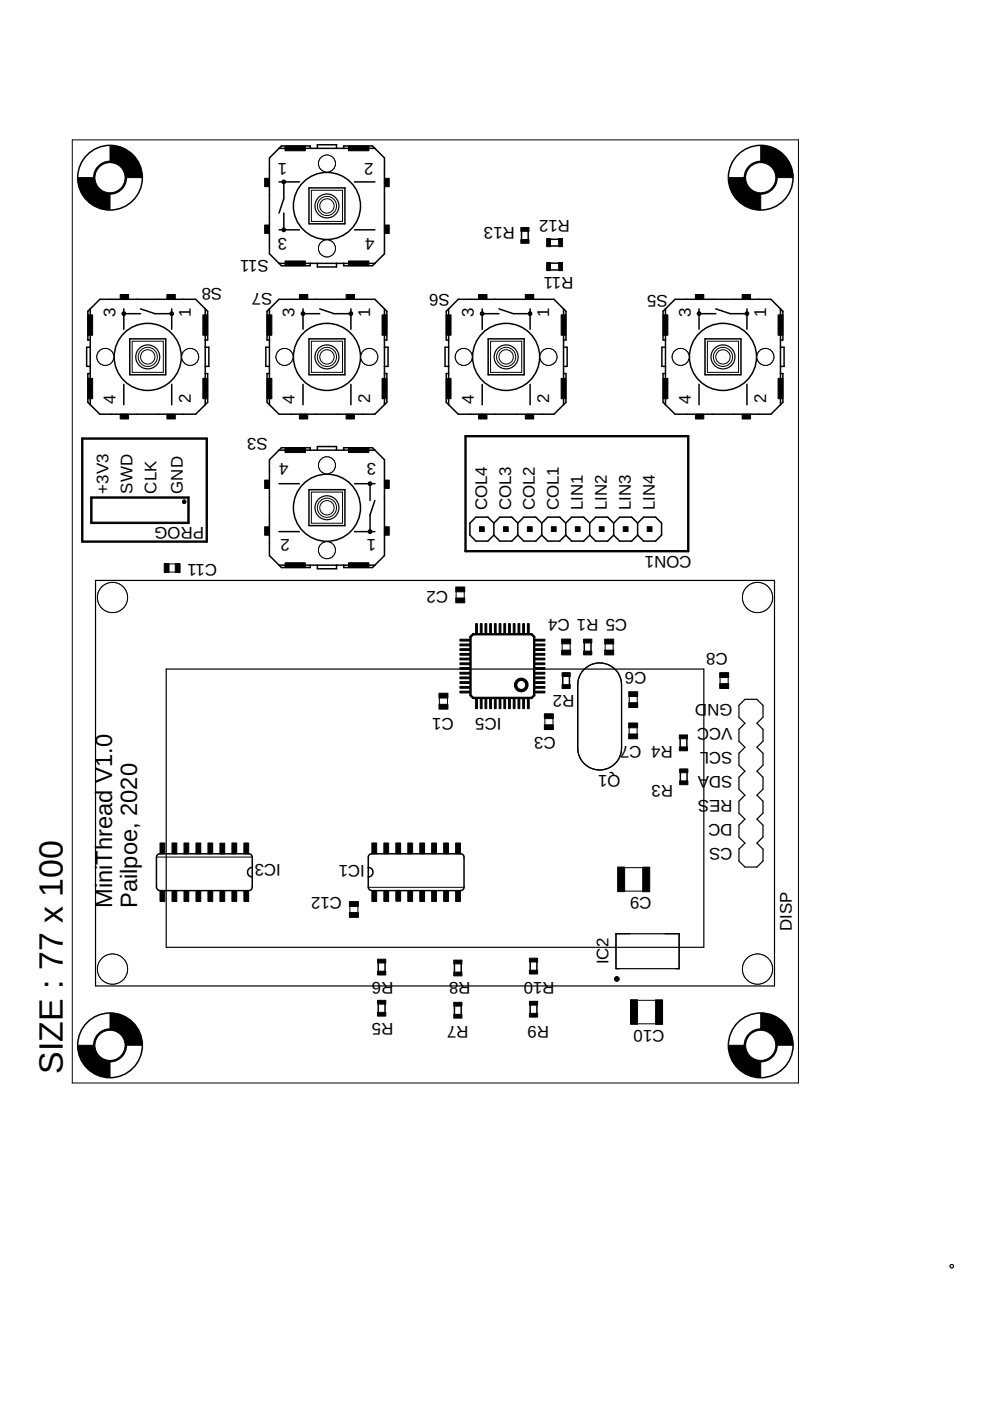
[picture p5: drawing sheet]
<svg xmlns="http://www.w3.org/2000/svg" width="210mm" height="297mm" viewBox="0 0 210 297" stroke-linecap="round" stroke-linejoin="round" font-family="sans-serif">
<path d="M17.4 93h26.4v21.8h-26.4zM98.7 92.5h47.2v24.4h-47.2zM99.8 135l.5-.5h12.4l.6 .5v12.4l-.6 .6h-12.4l-.5-.6z" fill="none" stroke="#000" stroke-width=".51"/>
<g fill="none" stroke="#000" stroke-width=".32">
<path d="M59.2 31.5h20.3M59.2 38.6h4.3M60.2 38.6v3.5l-1 3.1M65.5 39.8h7.6v7.7h-7.6zM65.8 31.5v-.6h-6.1l-2.6 2.6v20.3l2.6 2.5h6.1v-.5M67.3 31.5v-.8h4.1v.8M72.9 31.5v-.6h6.1l2.5 2.6v20.3l-2.5 2.5h-6.1v-.5M75.2 38.6h4.3M59.2 55.8h20.3M59.2 48.7h4.3M60.2 45.2v3.5M67.3 55.8v.8h4.1v-.8"/>
<path d="M75.2 48.7h4.3M110.6 49v1.8M112 49v1.8M116.7 55.8h1.7M116.7 57.2h1.7M116.7 52.2h1.7M116.7 50.7h1.7M19.1 73.6h-.7v4.1h.7M19.1 72.1h-.5v-6.1l2.6-2.5h20.3l2.5 2.5v6.1h-.5M19.1 79.2h-.5v6.1l.5 .5M19.1 65.5v20.3M26.2 66.5h3.6"/>
<path d="M26.2 65.5v4.3M27.5 71.8h7.6v7.7h-7.6zM29.8 65.5l3.1 1h3.5M36.4 65.5v4.3M43.5 73.6h.8v4.1h-.8M43.5 79.2h.5v6.1l-.5 .5M43.5 65.5v20.3M57.1 73.6h-.7v4.1h.7M57.1 72.1h-.5v-6.1l2.6-2.5h20.3l2.5 2.5v6.1h-.5M57.1 79.2h-.5v6.1l.5 .5M57.1 65.5v20.3M64.2 66.5h3.6"/>
<path d="M64.2 65.5v4.3M65.5 71.8h7.6v7.7h-7.6zM67.8 65.5l3 1h3.6M74.4 65.5v4.3M81.5 73.6h.8v4.1h-.8M81.5 79.2h.5v6.1l-.5 .5M81.5 65.5v20.3M95.1 73.6h-.7v4.1h.7M95.1 72.1h-.5v-6.1l2.6-2.5h20.3l2.5 2.5v6.1h-.5M95.1 79.2h-.5v6.1l.5 .5M95.1 65.5v20.3M102.2 66.5h3.6"/>
<path d="M102.2 65.5v4.3M103.5 71.8h7.6v7.7h-7.6zM105.8 65.5l3 1h3.6M112.4 65.5v4.3M119.5 73.6h.7v4.1h-.7M119.5 79.2h.5v6.1l-.5 .5M119.5 65.5v20.3M141.1 73.6h-.8v4.1h.8M141.1 72.1h-.5v-6.1l2.5-2.5h20.3l2.6 2.5v6.1h-.5M141.1 65.5v20.3M141.1 79.2h-.5v6.1l.5 .5M148.2 65.5v4.3"/>
<path d="M148.2 66.5h3.6M149.5 71.8h7.6v7.7h-7.6zM151.8 65.5l3 1h3.6M158.4 65.5v4.3M165.5 73.6h.7v4.1h-.7M165.5 65.5v20.3M165.5 79.2h.5v6.1l-.5 .5M19.1 85.8l2.1 2h20.3l2-2M26.2 81.5v4.3M36.4 81.5v4.3M57.1 85.8l2.1 2h20.3l2-2M59.2 95.4h20.3"/>
<path d="M64.2 81.5v4.3M65.8 95.4v-.5h-6.1l-2.6 2.6v20.3l2.6 2.5h6.1v-.5M67.3 95.4v-.7h4.1v.7M72.9 95.4v-.5h6.1l2.5 2.6v20.3l-2.5 2.5h-6.1v-.5M74.4 81.5v4.3M95.1 85.8l2.1 2h20.3l2-2M102.2 81.5v4.3M112.4 81.5v4.3M141.1 85.8l2 2h20.3l2.1-2M148.2 81.5v4.3M158.4 81.5v4.3M59.2 119.8h20.3"/>
<path d="M59.2 112.7h4.3M59.2 102.6h4.3M65.5 103.8h7.6v7.6h-7.6zM67.3 119.8v.8h4.1v-.8M75.2 112.7h4.3M75.2 102.6h4.3M78.5 102.6v3.5M79.5 106.1l-1 3.1v3.5M104.7 110.9l-1.3-1.3h-2.5l-1.3 1.3v2.6l1.3 1.2h2.5l1.3-1.2M104.7 113.5l1.3 1.2h2.5l1.3-1.2M104.7 110.9v2.6M104.7 110.9l1.3-1.3h2.5l1.3 1.3"/>
<path d="M109.8 113.5l1.3 1.2h2.5l1.3-1.2M109.8 110.9v2.6M109.8 110.9l1.3-1.3h2.5l1.3 1.3M114.9 113.5l1.2 1.2h2.6l1.3-1.2M114.9 110.9l1.2-1.3h2.6l1.3 1.3M114.9 110.9v2.6M120 113.5l1.2 1.2h2.6l1.2-1.2M120 110.9l1.2-1.3h2.6l1.2 1.3M120 110.9v2.6M125 113.5l1.3 1.2h2.5l1.3-1.2M125 110.9l1.3-1.3h2.5l1.3 1.3M125 110.9v2.6"/>
<path d="M130.1 113.5l1.3 1.2h2.5l1.3-1.2M130.1 110.9l1.3-1.3h2.5l1.3 1.3M130.1 110.9v2.6M135.2 110.9l1.3-1.3h2.5l1.3 1.3v2.6l-1.3 1.2h-2.5l-1.3-1.2M135.2 110.9v2.6M123.9 136.3v1.7M125.3 136.3v1.7M119.3 143.4v1.7M120.7 143.4v1.7M144.2 156.6v1.7M145.6 156.6v1.7M144.3 163.8v1.8"/>
<path d="M145.7 163.8v1.8M33.3 181.3l.6-.3h19.1l.3 .3 .2 .5-.1 6.5-.2 .4-.5 .1h-19l-.4-.3-.1-.4v-6.3zM53.5 183.9a1.02 1.02 0 0 0-1 1 1.02 1.02 0 0 0 1 1M78.1 183.9a1.02 1.02 0 0 1 1 1 1.02 1.02 0 0 1-1 1M78.4 181.1l.4-.1h19.1l.4 .3 .1 .5v6.5l-.3 .4-.5 .1h-19l-.4-.3-.1-.4v-6.3zM80.2 204.2v1.7M80.2 212.9v1.7M81.6 204.2v1.7M81.6 212.9v1.7M96.4 204.4v1.7M96.4 213.3v1.7M97.8 204.4v1.7"/>
<path d="M97.8 213.3v1.7M112.4 204v1.7M112.4 213.1v1.7M113.8 204v1.7M113.8 213.1v1.7"/>
<circle cx="23.3" cy="37.7" r="6.9"/>
<circle cx="161.3" cy="37.7" r="6.9"/>
<circle cx="69.3" cy="43.7" r="7.1"/>
<circle cx="31.3" cy="75.7" r="7.1"/>
<circle cx="69.3" cy="75.7" r="7.1"/>
<circle cx="107.3" cy="75.7" r="7.1"/>
<circle cx="153.3" cy="75.7" r="7.1"/>
<circle cx="69.3" cy="107.7" r="7.1"/>
<circle cx="23.3" cy="221.6" r="6.9"/>
<circle cx="161.3" cy="221.6" r="6.9"/>
</g>
<g fill="none" stroke="#000" stroke-width=".42">
<circle cx="23.3" cy="37.7" r="3.4"/>
<circle cx="161.3" cy="37.7" r="3.4"/>
<circle cx="23.3" cy="221.6" r="3.4"/>
<circle cx="161.3" cy="221.6" r="3.4"/>
</g>
<g fill="none" stroke="#000" stroke-width=".25">
<path d="M20.3 123.1h143.9v85.9h-143.9zM35.2 141.9h114v59h-114zM123.8 141.9a4.6 4.6 0 0 1 5.1-1 4.6 4.6 0 0 1 2.9 4.3v13.4a4.6 4.6 0 0 1-4.7 4.7 4.6 4.6 0 0 1-4.6-4.7v-13.4a4.7 4.7 0 0 1 1.3-3.3zM156.7 149.5l1.2-1.2h2.6l1.3 1.2v2.6l-1.3 1.3 1.3 1.2v2.6l-1.3 1.2 1.3 1.3v2.5l-1.3 1.3 1.3 1.3v2.5l-1.3 1.3 1.3 1.3v2.5l-1.3 1.3 1.3 1.2v2.6l-1.3 1.3 1.3 1.2v2.6l-1.3 1.2h-2.6l-1.2-1.2v-2.6l1.2-1.2-1.2-1.3v-2.6l1.2-1.2-1.2-1.3v-2.5l1.2-1.3-1.2-1.3v-2.5l1.2-1.3-1.2-1.3v-2.5l1.2-1.3-1.2-1.2v-2.6l1.2-1.2-1.2-1.3zM130.6 198h13.4v7.4h-13.4z"/>
<circle cx="69.3" cy="43.7" r="2.54"/>
<circle cx="31.3" cy="75.7" r="2.54"/>
<circle cx="69.3" cy="75.7" r="2.54"/>
<circle cx="107.3" cy="75.7" r="2.54"/>
<circle cx="153.3" cy="75.7" r="2.54"/>
<circle cx="69.3" cy="107.7" r="2.54"/>
</g>
<g fill="#000" stroke="#000" stroke-width=".21">
<path d="M16.5 37.7h5a1.81 1.81 0 0 0 1.8 1.8v4.9a6.8 6.8 0 0 1-6.8-6.7z" fill-rule="evenodd"/>
<path d="M21.9 36.3a1.98 1.98 0 0 1 3.2 .6 1.98 1.98 0 0 1-1.8 2.7v-.9a1.07 1.07 0 0 1-.9-1.5 1.07 1.07 0 0 1 1.8-.2 1.07 1.07 0 0 1-.6 1.7h-.3v.9a1.98 1.98 0 0 1-1.8-1.2 1.98 1.98 0 0 1 .4-2.1z" fill-rule="evenodd"/>
<path d="M23.3 30.8a6.8 6.8 0 0 1 6.8 6.9h-5a1.84 1.84 0 0 0-1.8-1.9z" fill-rule="evenodd"/>
<path d="M59.8 38.4a.41 .41 0 0 1 .7 0 .41 .41 0 0 1-.3 .6v-.5v.5a.4 .4 0 0 1-.4-.6z" fill-rule="evenodd"/>
<path d="M154.5 37.7h5a1.81 1.81 0 0 0 1.8 1.8v4.9a6.8 6.8 0 0 1-6.8-6.7z" fill-rule="evenodd"/>
<path d="M159.9 36.3a1.98 1.98 0 0 1 3.2 .6 1.98 1.98 0 0 1-1.8 2.7v-.9a1.07 1.07 0 0 1-.9-1.5 1.07 1.07 0 0 1 1.8-.2 1.07 1.07 0 0 1-.7 1.7h-.2v.9a1.98 1.98 0 0 1-1.8-1.2 1.98 1.98 0 0 1 .4-2.1z" fill-rule="evenodd"/>
<path d="M161.3 30.8a6.8 6.8 0 0 1 6.8 6.9h-5a1.88 1.88 0 0 0-1.8-1.9z" fill-rule="evenodd"/>
<path d="M59.8 48.5a.41 .41 0 0 1 .7 0 .41 .41 0 0 1-.3 .6v-.5v.5a.4 .4 0 0 1-.4-.6z" fill-rule="evenodd"/>
<path d="M25.9 66.3a.41 .41 0 0 1 .7 0 .41 .41 0 0 1-.4 .6v-.5v.5a.41 .41 0 0 1-.3-.6z" fill-rule="evenodd"/>
<path d="M36 66.3a.41 .41 0 0 1 .7 0 .41 .41 0 0 1-.3 .6v-.5v.5a.41 .41 0 0 1-.4-.6z" fill-rule="evenodd"/>
<path d="M63.9 66.3a.41 .41 0 0 1 .7 0 .41 .41 0 0 1-.4 .6v-.5v.5a.41 .41 0 0 1-.3-.6z" fill-rule="evenodd"/>
<path d="M74 66.3a.41 .41 0 0 1 .7 0 .41 .41 0 0 1-.3 .6v-.5v.5a.41 .41 0 0 1-.4-.6z" fill-rule="evenodd"/>
<path d="M101.9 66.3a.41 .41 0 0 1 .7 0 .41 .41 0 0 1-.4 .6v-.5v.5a.41 .41 0 0 1-.3-.6z" fill-rule="evenodd"/>
<path d="M112 66.3a.41 .41 0 0 1 .7 0 .41 .41 0 0 1-.3 .6v-.5v.5a.41 .41 0 0 1-.4-.6z" fill-rule="evenodd"/>
<path d="M147.9 66.3a.41 .41 0 0 1 .7 0 .41 .41 0 0 1-.4 .6v-.5v.5a.41 .41 0 0 1-.3-.6z" fill-rule="evenodd"/>
<path d="M158 66.3a.41 .41 0 0 1 .7 0 .41 .41 0 0 1-.3 .6v-.5v.5a.41 .41 0 0 1-.4-.6z" fill-rule="evenodd"/>
<path d="M78.3 112.4a.41 .41 0 0 1 .5 .2 .41 .41 0 0 1-.3 .5v-.5v.5a.41 .41 0 0 1-.4-.3 .41 .41 0 0 1 .2-.4z" fill-rule="evenodd"/>
<path d="M78.1 102.4a.4 .4 0 0 1 .7-.1 .4 .4 0 0 1-.3 .7v-.6v.6a.39 .39 0 0 1-.4-.6z" fill-rule="evenodd"/>
<path d="M109.5 144.2a1.45 1.45 0 0 1 2.4 .5 1.45 1.45 0 0 1-1.4 2v-.5a.94 .94 0 0 1-.9-1.3 .94 .94 0 0 1 1.6-.3 .94 .94 0 0 1-.4 1.5l-.3 .1v.5a1.45 1.45 0 0 1-1.3-.9 1.45 1.45 0 0 1 .3-1.6z" fill-rule="evenodd"/>
<path d="M16.5 221.6h5a1.81 1.81 0 0 0 1.8 1.8v5a6.8 6.8 0 0 1-6.8-6.8z" fill-rule="evenodd"/>
<path d="M21.9 220.3a1.98 1.98 0 0 1 3.3 .5 1.98 1.98 0 0 1-1.9 2.8v-.9a1.07 1.07 0 0 1-1-1.5 1.07 1.07 0 0 1 1.8-.3 1.07 1.07 0 0 1-.5 1.8h-.3v.9a1.98 1.98 0 0 1-1.8-1.2 1.98 1.98 0 0 1 .4-2.1z" fill-rule="evenodd"/>
<path d="M23.3 214.8a6.8 6.8 0 0 1 6.8 6.8h-5a1.81 1.81 0 0 0-1.8-1.8z" fill-rule="evenodd"/>
<path d="M154.5 221.6h5a1.81 1.81 0 0 0 1.8 1.8v5a6.8 6.8 0 0 1-6.8-6.8z" fill-rule="evenodd"/>
<path d="M159.9 220.3a1.98 1.98 0 0 1 3.2 .5 1.98 1.98 0 0 1-1.8 2.8v-.9a1.07 1.07 0 0 1-1-1.5 1.07 1.07 0 0 1 1.7-.3 1.07 1.07 0 0 1-.5 1.8h-.2v.9a1.98 1.98 0 0 1-1.8-1.2 1.98 1.98 0 0 1 .4-2.1z" fill-rule="evenodd"/>
<path d="M161.3 214.8a6.8 6.8 0 0 1 6.8 6.8h-5a1.84 1.84 0 0 0-1.8-1.8z" fill-rule="evenodd"/>
<circle cx="39.1" cy="106.4" r=".4"/>
<circle cx="130.8" cy="207.6" r=".51"/>
</g>
<path d="M19.3 105.4h20.7v5.5h-20.7z" fill="none" stroke="#000" stroke-width=".4"/>
<g fill="none" stroke="#000" stroke-width=".21">
<path d="M15.3 29.7h154v199.9h-154zM66 40.3h6.6v6.6h-6.6zM28 72.3h6.6v6.7h-6.6zM66 72.3h6.6v6.7h-6.6zM104 72.3h6.6v6.7h-6.6zM150 72.3h6.6v6.7h-6.6zM19.5 105.6h20.3v5.1h-20.3zM35.8 119.6h1.4M66 104.3h6.6v6.6h-6.6zM35.8 121.3h1.4M96.7 125.4v1.4M98.4 125.4v1.4"/>
<path d="M119.2 136.5v1.4M120.9 136.5v1.4M128.3 136.5v1.4M130 136.5v1.4M93.2 147.9v1.5M94.9 147.9v1.5M115.5 152.3v1.4M117.2 152.3v1.4M133.4 154.2v1.5M133.4 147.6v1.5M135.1 154.2v1.5M135.1 147.6v1.5"/>
<path d="M152.7 143.6v1.4M154.4 143.6v1.4M33.2 181.7h20.3M74.2 192.1v1.4M75.9 192.1v1.4M78.1 188.1h20.3M132.4 188.9h3.9M132.4 184h3.9M135.2 217.1h3.8M135.2 212.1h3.8"/>
<circle cx="69.3" cy="43.7" r="2.03"/>
<circle cx="69.3" cy="43.7" r="1.52"/>
<circle cx="31.3" cy="75.7" r="2.03"/>
<circle cx="31.3" cy="75.7" r="1.52"/>
<circle cx="69.3" cy="75.7" r="2.03"/>
<circle cx="69.3" cy="75.7" r="1.52"/>
<circle cx="107.3" cy="75.7" r="2.03"/>
<circle cx="107.3" cy="75.7" r="1.52"/>
<circle cx="153.3" cy="75.7" r="2.03"/>
<circle cx="153.3" cy="75.7" r="1.52"/>
<circle cx="69.3" cy="107.7" r="2.03"/>
<circle cx="69.3" cy="107.7" r="1.52"/>
<circle cx="23.3" cy="221.6" r="3.2"/>
</g>
<g fill="#000" stroke="#000" stroke-width=".21">
<path d="M56.1 37.8h1v1.8h-1zM60.4 30.9h4.3v1.1h-4.3zM73.9 30.9h4.3v1.1h-4.3zM81.5 37.8h1v1.8h-1zM56.1 47.7h1v1.8h-1zM60.4 55.3h4.3v1h-4.3zM73.9 55.3h4.3v1h-4.3zM81.5 47.7h1v1.8h-1zM110.4 50.8h1.8v.8h-1.8zM110.4 48.2h1.8v.8h-1.8zM115.9 55.6h.8v1.8h-.8zM115.9 50.6h.8v1.7h-.8z"/>
<path d="M118.4 55.6h.9v1.8h-.9zM118.4 50.6h.9v1.7h-.9zM18.6 66.8h1v4.3h-1zM25.5 62.4h1.8v1.1h-1.8zM35.4 62.4h1.8v1.1h-1.8zM43 66.8h1v4.3h-1zM56.6 66.8h1v4.3h-1zM63.5 62.4h1.8v1.1h-1.8zM73.4 62.4h1.8v1.1h-1.8zM81 66.8h1v4.3h-1zM94.6 66.8h1v4.3h-1zM101.5 62.4h1.8v1.1h-1.8z"/>
<path d="M111.4 62.4h1.8v1.1h-1.8zM119 66.8h1v4.3h-1zM140.6 66.8h1v4.3h-1zM147.4 62.4h1.8v1.1h-1.8zM157.4 62.4h1.7v1.1h-1.7zM165 66.8h1v4.3h-1zM18.6 80.2h1v4.3h-1zM25.5 87.8h1.8v1h-1.8zM35.4 87.8h1.8v1h-1.8zM43 80.2h1v4.3h-1zM56.6 80.2h1v4.3h-1zM60.4 94.9h4.3v1h-4.3z"/>
<path d="M63.5 87.8h1.8v1h-1.8zM73.4 87.8h1.8v1h-1.8zM73.9 94.9h4.3v1h-4.3zM81 80.2h1v4.3h-1zM94.6 80.2h1v4.3h-1zM101.5 87.8h1.8v1h-1.8zM111.4 87.8h1.8v1h-1.8zM119 80.2h1v4.3h-1zM140.6 80.2h1v4.3h-1zM147.4 87.8h1.8v1h-1.8zM157.4 87.8h1.7v1h-1.7zM165 80.2h1v4.3h-1z"/>
<path d="M34.8 119.5h1v1.9h-1zM37.2 119.5h1v1.9h-1zM56.1 101.8h1v1.8h-1zM56.1 111.7h1v1.8h-1zM60.4 119.3h4.3v1h-4.3zM73.9 119.3h4.3v1h-4.3zM81.5 111.7h1v1.8h-1zM81.5 101.8h1v1.8h-1zM101.7 111.7h1v1h-1zM106.7 111.7h1.1v1h-1.1zM111.8 111.7h1v1h-1zM116.9 111.7h1v1h-1z"/>
<path d="M122 111.7h1v1h-1zM127.1 111.7h1v1h-1zM132.1 111.7h1.1v1h-1.1zM137.2 111.7h1v1h-1zM96.6 126.8h1.9v1h-1.9zM96.6 124.5h1.9v1h-1.9zM97.5 135.5h2.1v.4h-2.1zM97.5 136.5h2.1v.4h-2.1zM97.5 137.5h2.1v.4h-2.1zM97.5 138.5h2.1v.4h-2.1zM97.5 139.5h2.1v.4h-2.1zM100.8 132.2h.4v2.1h-.4z"/>
<path d="M101.8 132.2h.4v2.1h-.4zM102.8 132.2h.4v2.1h-.4zM103.8 132.2h.4v2.1h-.4zM104.8 132.2h.4v2.1h-.4zM105.8 132.2h.4v2.1h-.4zM106.8 132.2h.4v2.1h-.4zM107.8 132.2h.4v2.1h-.4zM108.8 132.2h.4v2.1h-.4zM109.8 132.2h.4v2.1h-.4zM110.8 132.2h.4v2.1h-.4zM111.8 132.2h.4v2.1h-.4zM113.4 139.5h2.1v.4h-2.1z"/>
<path d="M113.4 138.5h2.1v.4h-2.1zM113.4 137.5h2.1v.4h-2.1zM113.4 136.5h2.1v.4h-2.1zM113.4 135.5h2.1v.4h-2.1zM119.1 135.5h1.9v1h-1.9zM119.1 137.8h1.9v1.1h-1.9zM123.7 135.5h1.8v.8h-1.8zM123.7 138h1.8v.9h-1.8zM128.2 137.8h1.9v1.1h-1.9zM128.2 135.5h1.9v1h-1.9zM93.1 149.3h1.9v1h-1.9zM93.1 147h1.9v1h-1.9z"/>
<path d="M97.5 140.5h2.1v.4h-2.1zM97.5 141.5h2.1v.4h-2.1zM97.5 142.5h2.1v.4h-2.1zM97.5 143.5h2.1v.4h-2.1zM97.5 144.5h2.1v.4h-2.1zM97.5 145.5h2.1v.4h-2.1zM97.5 146.5h2.1v.4h-2.1zM100.8 148.1h.4v2.1h-.4zM101.8 148.1h.4v2.1h-.4zM102.8 148.1h.4v2.1h-.4zM103.8 148.1h.4v2.1h-.4zM104.8 148.1h.4v2.1h-.4z"/>
<path d="M105.8 148.1h.4v2.1h-.4zM106.8 148.1h.4v2.1h-.4zM107.8 148.1h.4v2.1h-.4zM108.8 148.1h.4v2.1h-.4zM109.8 148.1h.4v2.1h-.4zM110.8 148.1h.4v2.1h-.4zM111.8 148.1h.4v2.1h-.4zM113.4 146.5h2.1v.4h-2.1zM113.4 145.5h2.1v.4h-2.1zM113.4 144.5h2.1v.4h-2.1zM113.4 143.5h2.1v.4h-2.1zM113.4 142.5h2.1v.4h-2.1z"/>
<path d="M113.4 141.5h2.1v.4h-2.1zM113.4 140.5h2.1v.4h-2.1zM115.4 151.3h1.9v1.1h-1.9zM115.4 153.7h1.9v1h-1.9zM119.2 142.6h1.7v.8h-1.7zM119.2 145.2h1.7v.8h-1.7zM133.3 155.6h1.9v1h-1.9zM133.3 153.3h1.9v1h-1.9zM133.3 146.7h1.9v1h-1.9zM133.3 149h1.9v1h-1.9zM144 155.8h1.8v.8h-1.8zM144 158.4h1.8v.8h-1.8z"/>
<path d="M152.6 144.9h1.9v1.1h-1.9zM152.6 142.6h1.9v1h-1.9zM33.9 178.7h1v2.3h-1zM36.5 178.7h1v2.3h-1zM39 178.7h1v2.3h-1zM41.6 178.7h1v2.3h-1zM44.1 178.7h1v2.3h-1zM46.6 178.8h1v2.3h-1zM49.2 178.7h1v2.3h-1zM51.7 178.7h1v2.3h-1zM78.8 178.7h1.1v2.3h-1.1zM81.4 178.7h1v2.3h-1z"/>
<path d="M83.9 178.7h1v2.3h-1zM86.5 178.7h1v2.3h-1zM89 178.7h1v2.3h-1zM91.5 178.7h1v2.3h-1zM94.1 178.7h1v2.3h-1zM96.6 178.7h1v2.3h-1zM144.1 163h1.7v.8h-1.7zM144.1 165.6h1.7v.8h-1.7zM33.9 188.8h1v2.3h-1zM36.5 188.8h1v2.3h-1zM39 188.8h1v2.3h-1zM41.6 188.8h1v2.3h-1z"/>
<path d="M44.1 188.8h1v2.3h-1zM46.6 188.8h1v2.3h-1zM49.2 188.8h1v2.3h-1zM51.7 188.8h1v2.3h-1zM74.1 191.2h1.9v1h-1.9zM74.1 193.5h1.9v1h-1.9zM78.8 188.8h1.1v2.3h-1.1zM81.4 188.8h1v2.3h-1zM83.9 188.8h1v2.3h-1zM86.5 188.8h1v2.3h-1zM89 188.8h1v2.3h-1zM91.5 188.8h1v2.3h-1z"/>
<path d="M94.1 188.8h1v2.3h-1zM96.6 188.8h1v2.3h-1zM131 183.8h1.4v5.2h-1.4zM136.3 183.9h1.5v5.2h-1.5zM80.1 212.1h1.7v.8h-1.7zM80.1 214.6h1.7v.8h-1.7zM80.1 205.9h1.7v.8h-1.7zM80.1 203.4h1.7v.8h-1.7zM96.2 212.5h1.7v.8h-1.7zM96.2 215.1h1.7v.8h-1.7zM96.2 206.1h1.7v.8h-1.7zM96.2 203.6h1.7v.8h-1.7z"/>
<path d="M112.2 205.7h1.8v.8h-1.8zM112.2 203.2h1.8v.8h-1.8zM112.2 212.3h1.8v.8h-1.8zM112.2 214.8h1.8v.8h-1.8zM133.7 212h1.5v5.2h-1.5zM139 212h1.5v5.2h-1.5z"/>
</g>
<circle cx="23.3" cy="221.6" r="3.2" fill="#fff" stroke="#000" stroke-width=".21"/>
<circle cx="23.3" cy="37.7" r="3.2" fill="none" stroke="#000" stroke-width=".21"/>
<circle cx="23.3" cy="37.7" r="3.2" fill="#fff" stroke="#000" stroke-width=".21"/>
<circle cx="161.3" cy="221.6" r="3.2" fill="none" stroke="#000" stroke-width=".21"/>
<circle cx="161.3" cy="221.6" r="3.2" fill="#fff" stroke="#000" stroke-width=".21"/>
<circle cx="161.3" cy="37.7" r="3.2" fill="none" stroke="#000" stroke-width=".21"/>
<circle cx="161.3" cy="37.7" r="3.2" fill="#fff" stroke="#000" stroke-width=".21"/>
<circle cx="201.8" cy="268.5" r=".36" fill="none" stroke="#000" stroke-width=".21"/>
<circle cx="201.8" cy="268.5" r=".36" fill="#fff" stroke="#000" stroke-width=".21"/>
<circle cx="160.6" cy="205.5" r="3.2" fill="none" stroke="#000" stroke-width=".21"/>
<circle cx="160.6" cy="205.5" r="3.2" fill="#fff" stroke="#000" stroke-width=".21"/>
<circle cx="23.9" cy="205.5" r="3.2" fill="none" stroke="#000" stroke-width=".21"/>
<circle cx="23.9" cy="205.5" r="3.2" fill="#fff" stroke="#000" stroke-width=".21"/>
<circle cx="160.6" cy="126.7" r="3.2" fill="none" stroke="#000" stroke-width=".21"/>
<circle cx="160.6" cy="126.7" r="3.2" fill="#fff" stroke="#000" stroke-width=".21"/>
<circle cx="23.9" cy="126.7" r="3.2" fill="none" stroke="#000" stroke-width=".21"/>
<circle cx="23.9" cy="126.7" r="3.2" fill="#fff" stroke="#000" stroke-width=".21"/>
<circle cx="144.3" cy="75.7" r="1.8" fill="none" stroke="#000" stroke-width=".21"/>
<circle cx="144.3" cy="75.7" r="1.8" fill="#fff" stroke="#000" stroke-width=".21"/>
<circle cx="162.3" cy="75.7" r="1.8" fill="none" stroke="#000" stroke-width=".21"/>
<circle cx="162.3" cy="75.7" r="1.8" fill="#fff" stroke="#000" stroke-width=".21"/>
<circle cx="98.3" cy="75.7" r="1.8" fill="none" stroke="#000" stroke-width=".21"/>
<circle cx="98.3" cy="75.7" r="1.8" fill="#fff" stroke="#000" stroke-width=".21"/>
<circle cx="116.3" cy="75.7" r="1.8" fill="none" stroke="#000" stroke-width=".21"/>
<circle cx="116.3" cy="75.7" r="1.8" fill="#fff" stroke="#000" stroke-width=".21"/>
<circle cx="60.3" cy="75.7" r="1.8" fill="none" stroke="#000" stroke-width=".21"/>
<circle cx="60.3" cy="75.7" r="1.8" fill="#fff" stroke="#000" stroke-width=".21"/>
<circle cx="78.3" cy="75.7" r="1.8" fill="none" stroke="#000" stroke-width=".21"/>
<circle cx="78.3" cy="75.7" r="1.8" fill="#fff" stroke="#000" stroke-width=".21"/>
<circle cx="22.3" cy="75.7" r="1.8" fill="none" stroke="#000" stroke-width=".21"/>
<circle cx="22.3" cy="75.7" r="1.8" fill="#fff" stroke="#000" stroke-width=".21"/>
<circle cx="40.3" cy="75.7" r="1.8" fill="none" stroke="#000" stroke-width=".21"/>
<circle cx="40.3" cy="75.7" r="1.8" fill="#fff" stroke="#000" stroke-width=".21"/>
<circle cx="69.3" cy="98.7" r="1.8" fill="none" stroke="#000" stroke-width=".21"/>
<circle cx="69.3" cy="98.7" r="1.8" fill="#fff" stroke="#000" stroke-width=".21"/>
<circle cx="69.3" cy="116.6" r="1.8" fill="none" stroke="#000" stroke-width=".21"/>
<circle cx="69.3" cy="116.6" r="1.8" fill="#fff" stroke="#000" stroke-width=".21"/>
<circle cx="69.3" cy="52.7" r="1.8" fill="none" stroke="#000" stroke-width=".21"/>
<circle cx="69.3" cy="52.7" r="1.8" fill="#fff" stroke="#000" stroke-width=".21"/>
<circle cx="69.3" cy="34.7" r="1.8" fill="none" stroke="#000" stroke-width=".21"/>
<circle cx="69.3" cy="34.7" r="1.8" fill="#fff" stroke="#000" stroke-width=".21"/>
<text font-size="7.2" x="13.3" y="227.6" transform="rotate(-90 13.3 227.6)">SIZE : 77 x 100</text>
<g font-size="5">
<text x="23.8" y="192.5" transform="rotate(-90 23.8 192.5)">MiniThread V1.0</text>
<text x="29.1" y="192.5" transform="rotate(-90 29.1 192.5)">Pailpoe, 2020</text>
</g>
<g font-size="3.6">
<text x="60.9" y="34.5" transform="rotate(-180 60.9 34.5)">1</text>
<text x="79.2" y="34.5" transform="rotate(-180 79.2 34.5)">2</text>
<text x="120.8" y="46.6" transform="rotate(-180 120.8 46.6)">R12</text>
<text x="60.9" y="50.5" transform="rotate(-180 60.9 50.5)">3</text>
<text x="79.4" y="50.5" transform="rotate(-180 79.4 50.5)">4</text>
<text x="109.2" y="48.1" transform="rotate(-180 109.2 48.1)">R13</text>
<text x="57" y="55.2" transform="rotate(-180 57 55.2)">S11</text>
<text x="121.6" y="58.8" transform="rotate(-180 121.6 58.8)">R11</text>
<text x="47.1" y="61.1" transform="rotate(-180 47.1 61.1)">S8</text>
<text x="57.8" y="62.2" transform="rotate(-180 57.8 62.2)">S7</text>
<text x="95.4" y="62.3" transform="rotate(-180 95.4 62.3)">S6</text>
<text x="141.6" y="62.5" transform="rotate(-180 141.6 62.5)">S5</text>
<text x="24.5" y="67.2" transform="rotate(-90 24.5 67.2)">3</text>
<text x="40.5" y="67.2" transform="rotate(-90 40.5 67.2)">1</text>
<text x="62.5" y="67.2" transform="rotate(-90 62.5 67.2)">3</text>
<text x="78.5" y="67.2" transform="rotate(-90 78.5 67.2)">1</text>
<text x="100.5" y="67.2" transform="rotate(-90 100.5 67.2)">3</text>
<text x="116.4" y="67.2" transform="rotate(-90 116.4 67.2)">1</text>
<text x="146.4" y="67.2" transform="rotate(-90 146.4 67.2)">3</text>
<text x="162.4" y="67.2" transform="rotate(-90 162.4 67.2)">1</text>
<text x="24.5" y="85.8" transform="rotate(-90 24.5 85.8)">4</text>
<text x="40.5" y="85.5" transform="rotate(-90 40.5 85.5)">2</text>
<text x="62.5" y="85.8" transform="rotate(-90 62.5 85.8)">4</text>
<text x="78.5" y="85.5" transform="rotate(-90 78.5 85.5)">2</text>
<text x="100.5" y="85.8" transform="rotate(-90 100.5 85.8)">4</text>
<text x="116.4" y="85.5" transform="rotate(-90 116.4 85.5)">2</text>
<text x="146.4" y="85.8" transform="rotate(-90 146.4 85.8)">4</text>
<text x="162.4" y="85.5" transform="rotate(-90 162.4 85.5)">2</text>
<text x="56.8" y="92.8" transform="rotate(-180 56.8 92.8)">S3</text>
<text x="61.2" y="98.2" transform="rotate(-180 61.2 98.2)">4</text>
<text x="79.7" y="98.2" transform="rotate(-180 79.7 98.2)">3</text>
<text x="23" y="104.7" transform="rotate(-90 23 104.7)">+3V3</text>
<text x="28.1" y="104.7" transform="rotate(-90 28.1 104.7)">SWD</text>
<text x="33.2" y="104.7" transform="rotate(-90 33.2 104.7)">CLK</text>
<text x="38.8" y="104.7" transform="rotate(-90 38.8 104.7)">GND</text>
<text x="43.3" y="111.7" transform="rotate(-180 43.3 111.7)">PROG</text>
<text x="103.3" y="108.2" transform="rotate(-90 103.3 108.2)">COL4</text>
<text x="108.3" y="108.2" transform="rotate(-90 108.3 108.2)">COL3</text>
<text x="113.4" y="108.2" transform="rotate(-90 113.4 108.2)">COL2</text>
<text x="118.5" y="108.2" transform="rotate(-90 118.5 108.2)">COL1</text>
<text x="123.6" y="108.2" transform="rotate(-90 123.6 108.2)">LIN1</text>
<text x="128.7" y="108.2" transform="rotate(-90 128.7 108.2)">LIN2</text>
<text x="133.7" y="108.2" transform="rotate(-90 133.7 108.2)">LIN3</text>
<text x="138.8" y="108.2" transform="rotate(-90 138.8 108.2)">LIN4</text>
<text x="46" y="119.6" transform="rotate(-180 46 119.6)">C11</text>
<text x="61.4" y="114.2" transform="rotate(-180 61.4 114.2)">2</text>
<text x="79.7" y="114.2" transform="rotate(-180 79.7 114.2)">1</text>
<text x="146.6" y="117.9" transform="rotate(-180 146.6 117.9)">CON1</text>
<text x="95" y="125.3" transform="rotate(-180 95 125.3)">C2</text>
<text x="133" y="131.3" transform="rotate(-180 133 131.3)">C5 R1 C4</text>
<text x="137" y="142.5" transform="rotate(-180 137 142.5)">C6</text>
<text x="154.3" y="138.4" transform="rotate(-180 154.3 138.4)">C8</text>
<text x="121.8" y="147.3" transform="rotate(-180 121.8 147.3)">R2</text>
<text x="155.3" y="149.4" transform="rotate(-180 155.3 149.4)">GND</text>
<text x="96.2" y="152.3" transform="rotate(-180 96.2 152.3)">C1</text>
<text x="106.3" y="152.2" transform="rotate(-180 106.3 152.2)">IC5</text>
<text x="155.3" y="154.4" transform="rotate(-180 155.3 154.4)">VCC</text>
<text x="117.8" y="156.3" transform="rotate(-180 117.8 156.3)">C3</text>
<text x="142.6" y="158.3" transform="rotate(-180 142.6 158.3)">R4 C7</text>
<text x="155.3" y="159.5" transform="rotate(-180 155.3 159.5)">SCL</text>
<text x="131.6" y="164.3" transform="rotate(-180 131.6 164.3)">Q1</text>
<text x="142.7" y="166.3" transform="rotate(-180 142.7 166.3)">R3</text>
<text x="155.3" y="164.6" transform="rotate(-180 155.3 164.6)">SDA</text>
<text x="155.3" y="169.7" transform="rotate(-180 155.3 169.7)">RES</text>
<text x="155.3" y="174.8" transform="rotate(-180 155.3 174.8)">DC</text>
<text x="155.3" y="179.8" transform="rotate(-180 155.3 179.8)">CS</text>
<text x="59.6" y="183.1" transform="rotate(-180 59.6 183.1)">IC3</text>
<text x="77.4" y="183.4" transform="rotate(-180 77.4 183.4)">IC1</text>
<text x="72.5" y="190.2" transform="rotate(-180 72.5 190.2)">C12</text>
<text x="138.2" y="190.3" transform="rotate(-180 138.2 190.3)">C9</text>
<text x="167.9" y="197.4" transform="rotate(-90 167.9 197.4)">DISP</text>
<text x="83.4" y="208.1" transform="rotate(-180 83.4 208.1)">R6</text>
<text x="99.8" y="208.1" transform="rotate(-180 99.8 208.1)">R8</text>
<text x="117.6" y="208.1" transform="rotate(-180 117.6 208.1)">R10</text>
<text x="129" y="204.5" transform="rotate(-90 129 204.5)">IC2</text>
<text x="83.4" y="217" transform="rotate(-180 83.4 217)">R5</text>
<text x="99.4" y="217.5" transform="rotate(-180 99.4 217.5)">R7</text>
<text x="116.4" y="217.5" transform="rotate(-180 116.4 217.5)">R9</text>
<text x="140.9" y="218.4" transform="rotate(-180 140.9 218.4)">C10</text>
</g>
</svg>
